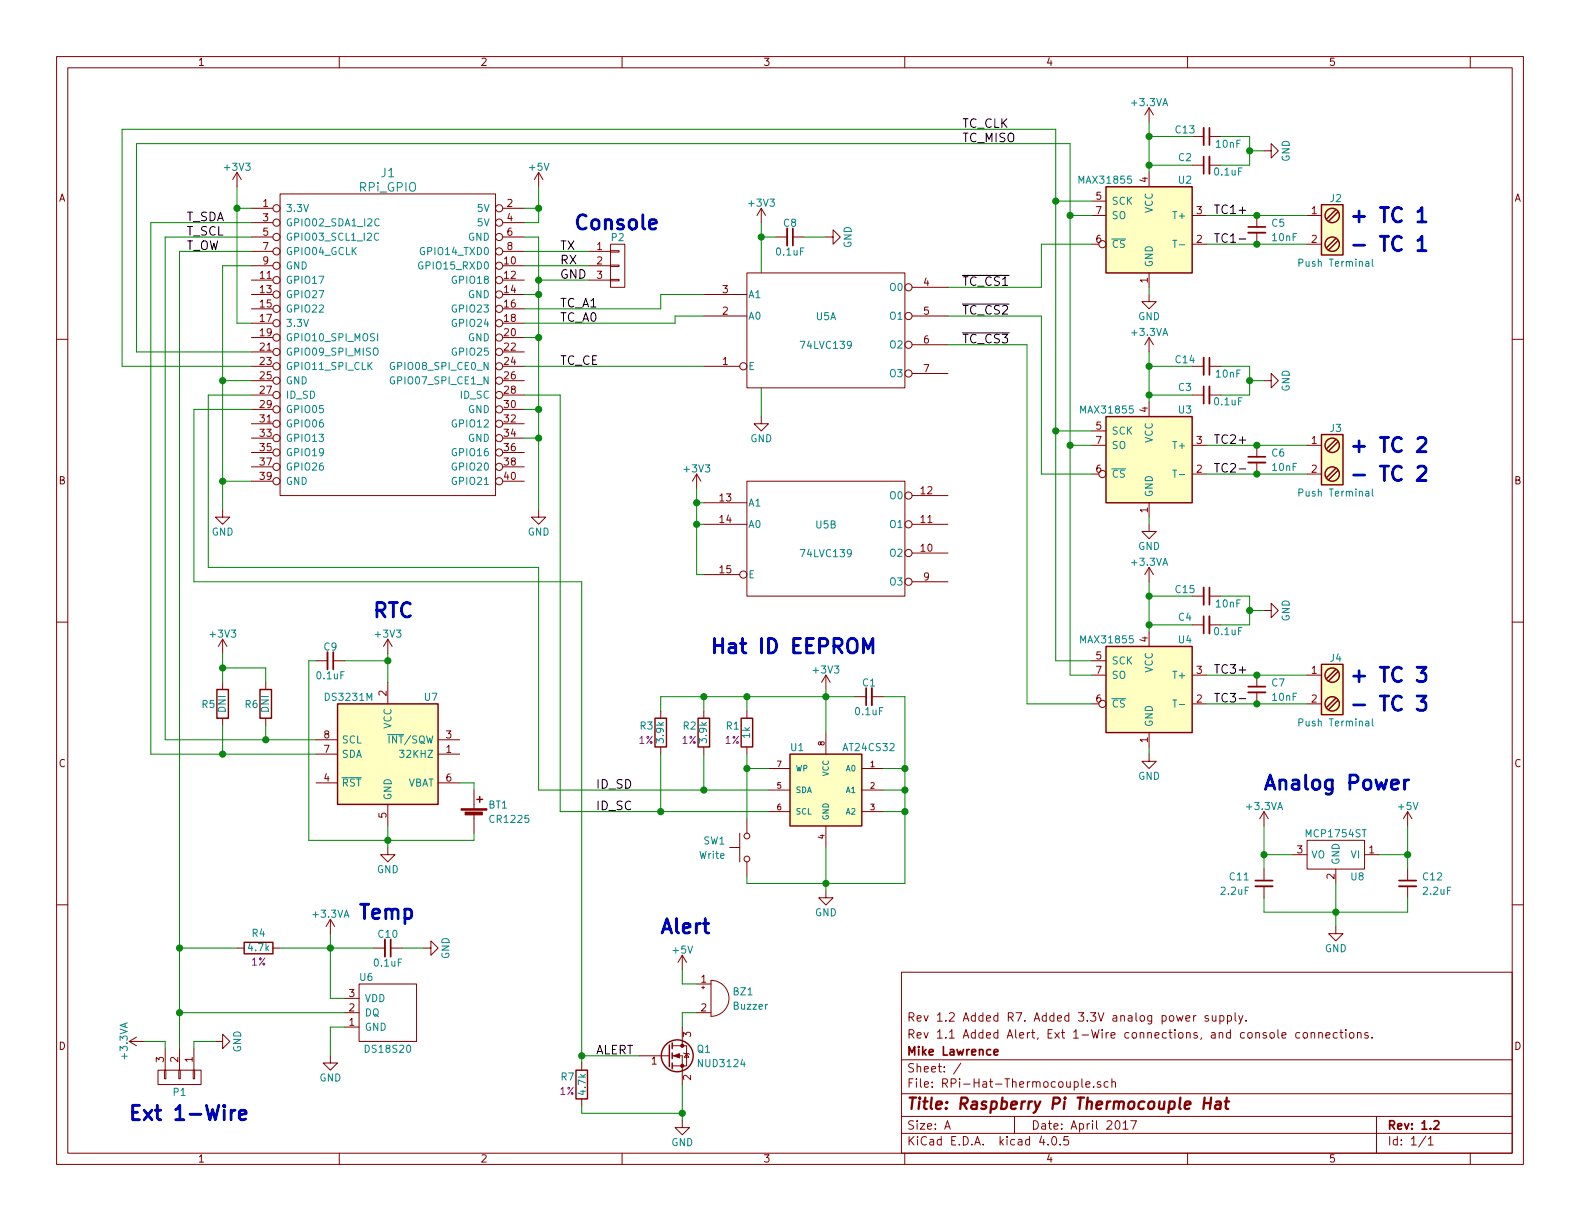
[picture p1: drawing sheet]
<svg xmlns="http://www.w3.org/2000/svg" width="279mm" height="216mm" viewBox="0 0 279 216" stroke-linecap="round" stroke-linejoin="round" font-family="sans-serif">
<g fill="none" stroke="#840000" stroke-width=".18">
<path d="M10 10h259.4v195.9h-259.4zM12 12h255.4v191.9h-255.4zM60 10v2M110 10v2M160 10v2M203.2 19.1v2.5M203.2 19.1l-.8 1.2M203.2 19.1l.8 1.2M210 10v2M260 10v2M41.9 30.5l-.8 1.3M41.9 30.5v2.5"/>
<path d="M41.9 30.5l.8 1.3M44.4 36.8h3.9M44.4 39.4h3.9M49.5 34.3h38.1v53.3h-38.1zM88.9 36.8h3.8M88.9 39.4h3.8M95.2 30.5l-.7 1.3M95.2 30.5v2.5M95.2 30.5l.8 1.3M134.6 36.8l-.7 1.3M134.6 36.8v2.6M134.6 36.8l.8 1.3"/>
<path d="M193 38.1h2.6M193 35.6h2.6M203.2 30.5v2.5M210.8 38.1h2.6M210.8 29.2h2.1M210.8 24.1h2.1M213.9 29.2h2M213.9 24.1h2M222.2 38.1v2M223.5 26.7h1.3v-1.3l1.3 1.3-1.3 1.2v-1.2M231.1 38.1h2.6M10 60h2"/>
<path d="M44.4 41.9h3.9M44.4 44.5h3.9M44.4 47h3.9M44.4 59.7h3.9M44.4 49.5h3.9M44.4 52.1h3.9M44.4 54.6h3.9M44.4 57.2h3.9M88.9 41.9h3.8M88.9 44.5h3.8M88.9 47h3.8M88.9 59.7h3.8"/>
<path d="M88.9 49.5h3.8M88.9 52.1h3.8M88.9 54.6h3.8M88.9 57.2h3.8M104.1 44.5h3.8M104.1 47h3.8M104.1 49.5h3.8M107.9 49.4h1.6v.3h-1.6zM107.9 46.9h1.6v.2h-1.6zM107.9 44.3h1.6v.3h-1.6zM107.9 43.2h2.6v7.6h-2.6zM124.5 52.1h7.6"/>
<path d="M124.5 55.9h7.6M132.1 48.3h27.9v20.3h-27.9zM137.2 41.9h2M140.2 41.9h2M146 41.9h1.3v-1.3l1.3 1.3-1.3 1.3v-1.3M161.3 55.9h6.3M161.3 50.8h6.3M193 43.2h1.3M203.2 52.1v1.2h1.3l-1.3 1.3-1.3-1.3h1.3M203.2 48.3v2.5M203.2 59.7v2.5M203.2 59.7l-.8 1.3"/>
<path d="M203.2 59.7l.8 1.3M210.8 43.2h2.6M222.2 41.1v2.1M231.1 43.2h2.6M267.4 60h2M44.4 72.4h3.9M44.4 62.2h3.9M44.4 74.9h3.9M44.4 64.8h3.9M44.4 77.5h3.9M44.4 67.3h3.9M44.4 69.9h3.9"/>
<path d="M88.9 72.4h3.8M88.9 62.2h3.8M88.9 74.9h3.8M88.9 64.8h3.8M88.9 77.5h3.8M88.9 67.3h3.8M88.9 69.9h3.8M124.5 64.8h6.3M134.6 73.7v1.2h1.3l-1.3 1.3-1.3-1.3h1.3M161.3 61h6.3M161.3 66h6.3M193 78.7h2.6"/>
<path d="M193 76.2h2.6M203.2 71.1v2.6M210.8 64.8h2.1M210.8 69.9h2.1M210.8 78.7h2.6M213.9 64.8h2M213.9 69.9h2M222.2 78.7v2.1M223.5 67.3h1.3v-1.3l1.3 1.3-1.3 1.3v-1.3M231.1 78.7h2.6M39.4 90.2v1.2h1.2l-1.2 1.3-1.3-1.3h1.3M44.4 85.1h3.9"/>
<path d="M44.4 80h3.9M44.4 82.6h3.9M88.9 85.1h3.8M88.9 80h3.8M88.9 82.6h3.8M95.2 90.2v1.2h1.3l-1.3 1.3-1.2-1.3h1.2M123.2 83.8l-.8 1.3M123.2 83.8v2.6M123.2 83.8l.8 1.3M124.5 92.7h7.6M124.5 88.9h7.6M132.1 85.1h27.9v20.3h-27.9z"/>
<path d="M161.3 97.8h6.3M161.3 92.7h6.3M161.3 87.6h6.3M193 83.8h1.3M203.2 92.7v1.3h1.3l-1.3 1.3-1.3-1.3h1.3M203.2 88.9v2.5M210.8 83.8h2.6M222.2 81.8v2M231.1 83.8h2.6M10 110h2M39.4 113l-.8 1.3M39.4 113v2.6"/>
<path d="M39.4 113l.7 1.3M55.9 116.8h2M58.9 116.8h2.1M68.6 113l-.8 1.3M68.6 113v2.6M68.6 113l.7 1.3M124.5 101.6h6.3M146 119.4l.8 1.3M146 119.4v2.5M146 119.4l-.7 1.3M161.3 102.9h6.3M193 119.4h2.6"/>
<path d="M193 116.8h2.6M203.2 100.3v2.6M203.2 111.8v2.5M203.2 100.3l-.8 1.3M203.2 100.3l.8 1.3M210.8 119.4h2.6M210.8 110.5h2.1M210.8 105.4h2.1M213.9 110.5h2M213.9 105.4h2M222.2 119.4v2M223.5 108h1.3v-1.3l1.3 1.3-1.3 1.2v-1.2"/>
<path d="M231.1 119.4h2.6M267.4 110h2M39.4 120.7v1.2M39.4 127v1.3M47 120.7v1.2M47 127v1.3M55.9 133.4h3.8M55.9 130.8h3.8M55.9 138.4h3.8M68.6 120.7v3.8M77.5 133.4h3.8M77.5 130.8h3.8"/>
<path d="M77.5 138.4h3.8M83.8 139.7v3.3M116.8 125.7v1.3M116.8 132.1v1.3M124.5 125.7v1.3M124.5 132.1v1.3M132.1 125.7v1.3M132.1 132.1v1.3M135.9 135.9h3.8M135.9 139.7h3.8M146 129.5v3.9M151.1 123.2h2.1"/>
<path d="M152.4 135.9h3.8M152.4 139.7h3.8M154.2 123.2h2M193 124.5h1.3M203.2 133.4v1.2h1.3l-1.3 1.3-1.3-1.3h1.3M203.2 129.5v2.6M210.8 124.5h2.6M222.2 122.4v2.1M231.1 124.5h2.6M10 160h2M68.6 149.9v1.2h1.2l-1.2 1.3-1.3-1.3h1.3M68.6 142.2v3.9"/>
<path d="M83.8 144v3.3M129 149.9h1.8M130.8 147.3v5.1M132.1 144.8v2.5M132.1 152.4v2.5M135.9 143.5h3.8M146 157.5v1.3h-1.2l1.2 1.2 1.3-1.2h-1.3M146 146.1v3.8M152.4 143.5h3.8M223.5 143.5l-.7 1.3M223.5 143.5v2.6M223.5 153.7v2"/>
<path d="M223.5 156.7v2.1M223.5 143.5l.8 1.3M228.6 151.1h2.5M231.1 148.6h10.2v5.1h-10.2zM236.2 153.7v2.5M241.3 151.1h2.5M248.9 143.5l-.7 1.3M248.9 143.5v2.6M248.9 153.7v2M248.9 156.7v2.1M248.9 143.5l.8 1.3M267.4 160h2"/>
<path d="M41.9 167.6h1.3M48.3 167.6h1.2M58.4 162.6l-.7 1.2M58.4 162.6v2.5M58.4 162.6l.8 1.2M61 179.1h2.5M61 176.5h2.5M63.5 174h10.2v10.2h-10.2zM66 167.6h2.1M69.1 167.6h2M74.9 167.6h1.3v-1.2l1.3 1.2-1.3 1.3v-1.3M120.6 168.9v2.6"/>
<path d="M120.6 168.9l-.7 1.3M120.6 168.9l.8 1.3M123.2 179.1h2.5M123.2 174h2.5M124.1 174.6h.5M124.3 174.4v.5M125.7 173.4a3.2 3.2 0 0 1 3.2 3.1 3.2 3.2 0 0 1-3.2 3.2zM159.4 171.9h108v32h-108zM211.1 179.6v1M211.5 179.6l-.4 .3M213.7 179.7a.37 .37 0 0 0-.6 .1l.1 .2 .5 .1v.2l-.2 .3-.4-.1M214.4 179.6l.1 .9 .3 .1 .2-.2"/>
<path d="M215 179.6v1M215.7 179.7l.5-.1 .2 .3-.1 .6h-.6M215.7 179.6v1.5M217.1 179.7l.4-.1 .3 .3-.1 .6h-.6M217.1 179.6v1.5M218.4 179.1v1.3l.2 .2M219 179.6l.4 1M219.8 179.6l-.5 1.3-.3 .2M236.2 163.8v1.3h1.3l-1.3 1.3-1.3-1.3h1.3M22.9 184.2l1.2 .7M22.9 184.2h2.5M24.1 183.4l-1.2 .8"/>
<path d="M27.9 189.2h7.7v2.6h-7.7zM29.1 189.2h.2v1.6h-.2zM29.2 185.4v3.8M31.6 189.2h.3v1.6h-.3zM31.7 185.4v3.8M34.2 189.2h.2v1.6h-.2zM34.3 185.4v3.8M38.1 184.2h1.3v-1.3l1.2 1.3-1.2 1.2v-1.2M58.4 186.7v1.3h1.3l-1.3 1.2-1.3-1.2h1.3M61 181.6h2.5M102.9 188v1.2M102.9 194.3v1.3"/>
<path d="M113 186.7h5.4M118.9 186.7h1.7v5.1M118.9 184.9h1.7M120.6 184.9h.8v3.6h-2.5M120.6 198.1v1.3h1.3l-1.3 1.3-1.2-1.3h1.2M120.6 181.6v3.3M120.9 186.2l.1 .1h.8l.1 .1M121.4 186.3l.4 .6h-.8zM159.4 197.4h108M159.4 193.4h108M159.4 187.4h108M167.1 199.7l.4-1.5 .5 1.5"/>
<path d="M167.2 199.2h.7M169.9 188l-1.3 1.9M179.4 197.4v3M191.3 190.8v1.2l.2 .3M192 191.8l.7-.2v-.3h-.4l-.3 .2 .1 .7h.6M193.4 192.1v.2M194.6 191.3a.37 .37 0 0 0-.6 .2l.1 .2 .5 .1 .1 .2-.2 .3-.5-.1M196 191.3h-.5l-.3 .2 .1 .6 .2 .2 .5-.1M196.6 191.4l.2-.1h.4l.1 1M196.6 190.8v1.5M197.4 198.2h.1a.81 .81 0 0 1 .6 .6 .81 .81 0 0 1-.3 .8l-.1 .1a.8 .8 0 0 1-.6-.7 .8 .8 0 0 1 .3-.8zM198.6 198.6l.4-.4v1.5"/>
<path d="M198.6 199.7h.9M199.9 198.2h1.1l-.7 1.5M209.7 180.1l.7-.2v-.2l-.5-.1-.2 .2 .1 .7h.6M220.3 180.4v.2M226.7 183.1l.7-.2v-.2l-.5-.1-.2 .2 .1 .7h.6M229.8 182.7l-.4-.1-.3 .3 .1 .5 .2 .2 .4-.1M230.5 182.7l.2-.1 .4 .1 .1 .6-.1 .2-.4 .1-.2-.2zM231.9 182.7l.2-.1 .3 .1 .1 .9M231.9 182.6v1M233.2 182.7l.2-.1 .4 .1v.9M233.2 182.6v1M234.5 183.1l.7-.2-.1-.2-.4-.1-.2 .2v.7h.6"/>
<path d="M236.5 182.7l-.5-.1-.2 .3v.5l.2 .2 .5-.1M236.9 182.6h.6M237.1 182.1v1.3l.4 .2M238 182.1v.1M238 182.6v1M238.7 182.7l.2-.1 .4 .1 .1 .6-.1 .2-.4 .1-.2-.2zM240.1 182.7l.2-.1 .3 .1 .1 .9M240.1 182.6v1M241.9 182.7a.37 .37 0 0 0-.6 .1l.1 .2 .5 .1 .1 .2-.2 .3-.5-.1M242.6 183.4v.2M243.4 197.4v6.5M60 203.9v2"/>
<path d="M110 203.9v2M159.4 200.4h108M160 203.9v2M184.2 200.9l-.4 1.1h1M185.3 202.3v.2M186.1 201.1l.2-.1a.81 .81 0 0 1 .6 .6 .81 .81 0 0 1-.3 .8l-.1 .1a.79 .79 0 0 1-.4-1.4zM187.5 202.3v.2M188.9 201h-.7l-.1 .7 .2-.2 .5 .1 .2 .2-.1 .5-.2 .2-.6-.2M210 203.9v2M252.1 200.9l-1.2 1.9M252.6 201.4l.4-.4v1.5M252.6 202.5h.8"/>
<path d="M260 203.9v2"/>
<circle cx="48.9" cy="36.8" r=".63"/>
<circle cx="48.9" cy="39.4" r=".63"/>
<circle cx="88.3" cy="39.4" r=".63"/>
<circle cx="88.3" cy="36.8" r=".63"/>
<circle cx="48.9" cy="49.5" r=".63"/>
<circle cx="48.9" cy="57.1" r=".63"/>
<circle cx="48.9" cy="41.9" r=".63"/>
<circle cx="48.9" cy="54.6" r=".63"/>
<circle cx="48.9" cy="52.1" r=".63"/>
<circle cx="48.9" cy="59.7" r=".63"/>
<circle cx="48.9" cy="44.4" r=".63"/>
<circle cx="48.9" cy="47" r=".63"/>
<circle cx="88.3" cy="41.9" r=".63"/>
<circle cx="88.3" cy="57.1" r=".63"/>
<circle cx="88.3" cy="52.1" r=".63"/>
<circle cx="88.3" cy="54.6" r=".63"/>
<circle cx="88.3" cy="47" r=".63"/>
<circle cx="88.3" cy="49.5" r=".63"/>
<circle cx="88.3" cy="59.7" r=".63"/>
<circle cx="88.3" cy="44.4" r=".63"/>
<circle cx="160.7" cy="55.9" r=".63"/>
<circle cx="160.7" cy="50.8" r=".63"/>
<circle cx="194.9" cy="43.2" r=".63"/>
<circle cx="48.9" cy="72.4" r=".63"/>
<circle cx="48.9" cy="74.9" r=".63"/>
<circle cx="48.9" cy="64.8" r=".63"/>
<circle cx="48.9" cy="69.8" r=".63"/>
<circle cx="48.9" cy="67.3" r=".63"/>
<circle cx="48.9" cy="77.5" r=".63"/>
<circle cx="48.9" cy="62.2" r=".63"/>
<circle cx="88.3" cy="64.8" r=".63"/>
<circle cx="88.3" cy="67.3" r=".63"/>
<circle cx="88.3" cy="77.5" r=".63"/>
<circle cx="88.3" cy="69.8" r=".63"/>
<circle cx="88.3" cy="62.2" r=".63"/>
<circle cx="88.3" cy="74.9" r=".63"/>
<circle cx="88.3" cy="72.4" r=".63"/>
<circle cx="131.4" cy="64.8" r=".63"/>
<circle cx="160.7" cy="61" r=".63"/>
<circle cx="160.7" cy="66" r=".63"/>
<circle cx="48.9" cy="80" r=".63"/>
<circle cx="48.9" cy="82.5" r=".63"/>
<circle cx="48.9" cy="85.1" r=".63"/>
<circle cx="88.3" cy="82.5" r=".63"/>
<circle cx="88.3" cy="85.1" r=".63"/>
<circle cx="88.3" cy="80" r=".63"/>
<circle cx="160.7" cy="87.6" r=".63"/>
<circle cx="160.7" cy="97.8" r=".63"/>
<circle cx="160.7" cy="92.7" r=".63"/>
<circle cx="194.9" cy="83.8" r=".63"/>
<circle cx="131.4" cy="101.6" r=".63"/>
<circle cx="160.7" cy="102.9" r=".63"/>
<circle cx="194.9" cy="124.5" r=".63"/>
<circle cx="132.1" cy="151.9" r=".51"/>
<circle cx="132.1" cy="147.8" r=".51"/>
</g>
<g fill="none" stroke="#840000" stroke-width=".3">
<path d="M212.9 27.7v3M213.9 22.6v3.1M140.2 40.4v3M220.7 40.1h3.1M212.9 68.3v3.1M213.9 63.2v3.1M220.7 80.8h3.1M58.9 115.3v3.1M212.9 109v3M213.9 103.9v3M153.2 121.7v3M220.7 121.4h3.1"/>
<path d="M222 155.7h3M247.4 155.7h3M69.1 166.1v3.1M175.8 186.1l.7-.2-.1-.3h-.4l-.2 .2v.7h.6M253.6 198.3l.2-.1h.4l.3 .4-1 1.1h1"/>
</g>
<path d="M212.9 195h1.2M213 194.1l-.2 2M214.2 194.1l-.3 2M215.1 194.8h.7v1.3M215.9 195.2l-.7 .1a.4 .4 0 0 0-.4 .4 .4 .4 0 0 0 .3 .4l.7-.1M216.6 194.8h.7M216.9 194.1l-.2 1.7 .1 .2 .4 .1" fill="none" stroke="#840000" stroke-width=".41"/>
<g fill="none" stroke="#008484" stroke-width=".18">
<path d="M67 38.8a.5 .5 0 0 0-.6 0 .5 .5 0 0 0-.1 .6l.1 .4a.41 .41 0 0 0 .6 0M66.8 59v1.3M67 41.3a.5 .5 0 0 0-.7 0 .5 .5 0 0 0-.1 .6l.1 .4a.41 .41 0 0 0 .7 .1M207.4 42.5h.7M241.5 46.3h.5l.1 .8M242.1 46.5l-.6 .2v.1l.2 .3 .4-.1M242.7 45.8v1.1l.1 .2M66.1 61.7l.2-.2 .4 .1a.83 .83 0 0 1-.2 1.2 .44 .44 0 0 1-.5-.4zM69.7 64.1a.59 .59 0 0 0-.7 .6 .59 .59 0 0 0 .7 .6l.1-.5h-.3M69.7 66.7a.59 .59 0 0 0-.7 .5 .59 .59 0 0 0 .7 .6l.1-.5h-.3M207.4 83.1h.7M241.5 86.9h.5l.1 .8"/>
<path d="M242.1 87.2l-.6 .1v.1l.2 .3h.4M242.7 86.5v1l.1 .2M60.5 137.5h3.4M68.5 129.9h2.9M207.4 123.8h.7M241.5 127.6h.5l.1 .8M242.1 127.8l-.6 .1v.2l.2 .3 .4-.1M242.7 127.1v1.1l.1 .2"/>
</g>
<g fill="#ffffc2" stroke="#ffffc2" stroke-width=".18">
<path d="M195.6 33h15.2v15.3h-15.2z"/>
<path d="M139.7 133.4h12.7v12.7h-12.7z"/>
<path d="M233.7 36.2h3.8v8.9h-3.8z"/>
<path d="M195.6 73.7h15.2v15.2h-15.2z"/>
<path d="M233.7 76.8h3.8v8.9h-3.8z"/>
<path d="M195.6 114.3h15.2v15.2h-15.2z"/>
<path d="M233.7 117.5h3.8v8.9h-3.8z"/>
<path d="M59.7 124.5h17.8v17.7h-17.8z"/>
</g>
<g fill="none" stroke="#840000" stroke-width=".25">
<path d="M195.6 33h15.2v15.3h-15.2zM233.7 36.2h3.8v8.9h-3.8zM236.2 37.1l-1.6 1.6M236.6 37.5l-1.7 1.6M236.2 42.2l-1.6 1.6M236.6 42.5l-1.7 1.7M195.6 73.7h15.2v15.2h-15.2zM233.7 76.8h3.8v8.9h-3.8zM236.2 77.7l-1.6 1.7M236.6 78.1l-1.7 1.7M236.2 82.8l-1.6 1.7M236.6 83.2l-1.7 1.6"/>
<path d="M195.6 114.3h15.2v15.2h-15.2zM233.7 117.5h3.8v8.9h-3.8zM236.2 118.4l-1.6 1.6M236.6 118.7l-1.7 1.7M38.4 121.9h2v5.1h-2zM46 121.9h2v5.1h-2zM59.7 124.5h17.8v17.7h-17.8zM115.8 127h2.1v5.1h-2.1zM123.4 127h2.1v5.1h-2.1zM131.1 127h2v5.1h-2zM139.7 133.4h12.7v12.7h-12.7zM236.2 123.4l-1.6 1.7"/>
<path d="M236.6 123.8l-1.7 1.7M84.3 141.4h1M84.8 140.8v1.1M43.2 166.6h5.1v2.1h-5.1zM101.9 189.2h2v5.1h-2zM118.4 184.8v3.8M118.9 184.4v1M118.9 186.2v1M118.9 188v1"/>
<circle cx="235.6" cy="38.1" r="1.27"/>
<circle cx="235.6" cy="43.2" r="1.27"/>
<circle cx="235.6" cy="78.7" r="1.27"/>
<circle cx="235.6" cy="83.8" r="1.27"/>
<circle cx="235.6" cy="119.4" r="1.27"/>
<circle cx="235.6" cy="124.5" r="1.27"/>
<circle cx="119.8" cy="186.7" r="2.82"/>
</g>
<g fill="none" stroke="#840000" stroke-width=".33">
<path d="M212.9 22.6v3.1M213.9 27.7v3M139.2 40.4v3M220.7 41.1h3.1M212.9 63.2v3.1M213.9 68.3v3.1M220.7 81.8h3.1M57.9 115.3v3.1M212.9 103.9v3M213.9 109v3M154.2 121.7v3M220.7 122.4h3.1"/>
<path d="M222 156.7h3M247.4 156.7h3M68.1 166.1v3.1"/>
</g>
<g fill="none" stroke="#0000c2" stroke-width=".51">
<path d="M250.7 37.4l.3-.1 .5-.6v2.5M250.7 39.2h1.5M250.7 42.5l.3-.1 .5-.6v2.5M250.7 44.3h1.5M250.7 77.6l.4-.3h.6a.71 .71 0 0 1 .3 1.1l-1.4 1.5h1.6M250.7 82.7l.4-.3h.6a.71 .71 0 0 1 .3 1.1l-1.4 1.5h1.6M152.7 115.4v-2.5l.8 1.8 .9-1.8v2.5M250.6 118h1.6l-.9 .9a.68 .68 0 0 1 .9 .5v.6l-.3 .4-.2 .1h-.7l-.4-.2M248.4 137.9v1.7M249.1 137.9a.59 .59 0 0 0-.7 .5M250.6 123.1h1.6l-.9 .9a.68 .68 0 0 1 .9 .5v.6l-.3 .4-.2 .1h-.7l-.4-.2M41.6 196.3a.59 .59 0 0 0-.7 .5"/>
<path d="M42.3 197.2l1.2-.3-.1-.5-.7-.1-.3 .1-.1 .3v.9l.1 .3 .3 .1 .7-.1"/>
</g>
<path d="M170.2 48.7h8.3M170.2 53.8h8.3M170.2 58.9h8.3M219.1 42.3h1.2M219.1 82.9h1.2M219.1 123.5h1.2" fill="none" stroke="#000" stroke-width=".18"/>
<g fill="#840000" stroke="#840000" stroke-width=".18">
<path d="M81.5 143h4.6v.3h-4.6z"/>
<path d="M82.2 143.6h3.1v.5h-3.1z"/>
<path d="M119.1 186.7l1-.4v.8z"/>
<circle cx="120.6" cy="188.5" r=".28"/>
<circle cx="120.6" cy="184.9" r=".28"/>
</g>
<g fill="none" stroke="#008400" stroke-width=".18">
<path d="M41.9 36.8h2.5M41.9 33v24.2h2.5M44.4 39.4h-17.7v94h29.2M92.7 36.8h2.5M95.2 33v6.4h-2.5M134.6 39.4v8.9M186.7 35.6h6.3M189.2 38.1h3.8M203.2 21.6v8.9M203.2 24.1h7.6M203.2 29.2h7.6M213.4 38.1h17.7"/>
<path d="M215.9 24.1h5.1v5.1h-5.1M221 26.7h2.5M44.4 47h-5v43.2M44.4 41.9h-15.2v88.9h26.7M44.4 44.5h-12.7v140.9M92.7 47h11.4M92.7 41.9h2.5v48.3M92.7 59.7h2.5M92.7 52.1h2.5M92.7 44.5h11.4M95.2 49.5h8.9M124.5 52.1h-7.7v2.5h-24.1"/>
<path d="M124.5 55.9h-5.1v1.3h-26.7M134.6 41.9h2.6M142.2 41.9h3.8M167.6 55.9h16.5v27.9h8.9M193 43.2h-8.9v7.6h-16.5M203.2 50.8v1.3M213.4 43.2h17.7M39.4 67.3h5M44.4 69.9h-7.6v30.4h58.4v39.4h40.7M44.4 62.2h-20.3v-36.8h165.1v94h3.8M44.4 64.8h-22.8v-41.9h165.1v93.9h6.3M44.4 72.4h-10.1v30.5h68.6v85.1"/>
<path d="M92.7 69.9h6.4v73.6h36.8M92.7 64.8h31.8M92.7 77.5h2.5M92.7 72.4h2.5M134.6 68.6v5.1M167.6 61h14v63.5h11.4M186.7 76.2h6.3M189.2 78.7h3.8M203.2 69.9h7.6M203.2 62.2v8.9M203.2 64.8h7.6M213.4 78.7h17.7"/>
<path d="M215.9 64.8h5.1v5.1h-5.1M221 67.3h2.5M39.4 85.1h5M123.2 88.9h1.3M123.2 86.4v15.2h1.3M123.2 92.7h1.3M203.2 91.4v1.3M213.4 83.8h17.7M39.4 115.6v5.1M39.4 118.1h7.6v2.6M55.9 116.8h-1.3v31.8h29.2v-1.3M61 116.8h7.6"/>
<path d="M68.6 115.6v5.1M203.2 102.9v8.9M203.2 105.4h7.6M203.2 110.5h7.6M213.4 119.4h17.7M215.9 105.4h5.1v5.1h-5.1M221 108h2.5M39.4 128.3v5.1M47 128.3v2.5M81.3 138.4h2.5v1.3M116.8 133.4v10.1M124.5 123.2v2.5"/>
<path d="M124.5 133.4v6.3M132.1 135.9h3.8M132.1 123.2v2.5M132.1 133.4v11.4M146 121.9v7.6M151.1 123.2h-34.3v2.5M156.2 135.9h3.8M156.2 123.2h3.8v33h-27.9v-1.3M156.2 139.7h3.8M203.2 132.1v1.3M213.4 124.5h17.7M68.6 146.1v3.8"/>
<path d="M146 149.9v7.6M156.2 143.5h3.8M223.5 146.1v7.6M223.5 158.8v2.5h25.4v-2.5M223.5 151.1h5.1M236.2 156.2v7.6M243.8 151.1h5.1M248.9 146.1v7.6M31.7 179.1h29.3M31.7 167.6h10.2M49.5 167.6h16.5M58.4 165.1v11.4h2.6"/>
<path d="M71.1 167.6h3.8M120.6 171.5v2.5h2.6M123.2 179.1h-2.6v2.5M25.4 184.2h3.8v1.2M38.1 184.2h-3.8v1.2M61 181.6h-2.6v5.1M102.9 186.7h10.1M102.9 195.6v1.3h17.7M120.6 191.8v6.3"/>
</g>
<g fill="#008400" stroke="#008400" stroke-width=".25">
<circle cx="146.1" cy="156.2" r=".51"/>
<circle cx="146.1" cy="123.2" r=".51"/>
<circle cx="132.1" cy="123.2" r=".51"/>
<circle cx="124.5" cy="123.2" r=".51"/>
<circle cx="132.1" cy="135.9" r=".51"/>
<circle cx="124.5" cy="139.7" r=".51"/>
<circle cx="116.8" cy="143.5" r=".51"/>
<circle cx="222.3" cy="38.1" r=".51"/>
<circle cx="222.3" cy="43.2" r=".51"/>
<circle cx="160" cy="143.5" r=".51"/>
<circle cx="160" cy="139.7" r=".51"/>
<circle cx="160" cy="135.9" r=".51"/>
<circle cx="222.3" cy="78.7" r=".51"/>
<circle cx="222.3" cy="83.8" r=".51"/>
<circle cx="222.3" cy="119.4" r=".51"/>
<circle cx="222.3" cy="124.5" r=".51"/>
<circle cx="189.2" cy="38.1" r=".51"/>
<circle cx="186.7" cy="35.6" r=".51"/>
<circle cx="41.9" cy="36.8" r=".51"/>
<circle cx="39.4" cy="67.3" r=".51"/>
<circle cx="95.3" cy="72.4" r=".51"/>
<circle cx="95.3" cy="59.7" r=".51"/>
<circle cx="95.3" cy="52.1" r=".51"/>
<circle cx="95.3" cy="77.5" r=".51"/>
<circle cx="39.4" cy="85.1" r=".51"/>
<circle cx="123.2" cy="92.7" r=".51"/>
<circle cx="123.2" cy="88.9" r=".51"/>
<circle cx="134.6" cy="41.9" r=".51"/>
<circle cx="68.6" cy="148.6" r=".51"/>
<circle cx="68.6" cy="116.8" r=".51"/>
<circle cx="47" cy="130.8" r=".51"/>
<circle cx="39.4" cy="133.4" r=".51"/>
<circle cx="39.4" cy="118.1" r=".51"/>
<circle cx="95.3" cy="36.8" r=".51"/>
<circle cx="58.4" cy="167.6" r=".51"/>
<circle cx="31.8" cy="179.1" r=".51"/>
<circle cx="31.8" cy="167.6" r=".51"/>
<circle cx="95.3" cy="49.5" r=".51"/>
<circle cx="102.9" cy="186.7" r=".51"/>
<circle cx="120.6" cy="196.9" r=".51"/>
<circle cx="186.7" cy="76.2" r=".51"/>
<circle cx="189.2" cy="78.7" r=".51"/>
<circle cx="236.2" cy="161.3" r=".51"/>
<circle cx="248.9" cy="151.1" r=".51"/>
<circle cx="223.5" cy="151.1" r=".51"/>
<circle cx="203.2" cy="64.8" r=".51"/>
<circle cx="203.2" cy="69.9" r=".51"/>
<circle cx="221" cy="67.3" r=".51"/>
<circle cx="221" cy="26.7" r=".51"/>
<circle cx="203.2" cy="24.1" r=".51"/>
<circle cx="203.2" cy="29.2" r=".51"/>
<circle cx="221" cy="108" r=".51"/>
<circle cx="203.2" cy="105.4" r=".51"/>
<circle cx="203.2" cy="110.5" r=".51"/>
</g>
<g font-size="3.5" fill="#0000c2">
<text x="101.6" y="40.6">Console</text>
<text x="238.8" y="39.4">+ TC 1</text>
<text x="238.8" y="44.4">- TC 1</text>
<text x="238.8" y="80">+ TC 2</text>
<text x="238.8" y="85.1">- TC 2</text>
<text x="66" y="109.2">RTC</text>
<text x="125.7" y="115.6">Hat ID EEPROM</text>
<text x="238.8" y="120.6">+ TC 3</text>
<text x="238.8" y="125.7">- TC 3</text>
<text x="223.5" y="139.7">Analog Power</text>
<text x="63.5" y="162.6">Temp</text>
<text x="116.8" y="165.1">Alert</text>
<text x="22.9" y="198.1">Ext 1-Wire</text>
</g>
<text font-size="2.8" fill="#840000" x="160.4" y="196.2">Title: Raspberry Pi Thermocouple Hat</text>
<g font-size="2.1">
<text x="170.2" y="22.6">TC_CLK</text>
<text x="170.2" y="25.1">TC_MISO</text>
<text x="33" y="41.7">T_SCL</text>
<text x="33" y="39.1">T_SDA</text>
<text x="214.6" y="37.8">TC1+</text>
<text x="33" y="44.2">T_OW</text>
<text x="99.1" y="44.2">TX</text>
<text x="99.1" y="46.7">RX</text>
<text x="214.6" y="42.9">TC1-</text>
<text x="99.1" y="49.3">GND</text>
<text x="170.2" y="50.5">TC_CS1</text>
<text x="99.1" y="54.4">TC_A1</text>
<text x="99.1" y="56.9">TC_A0</text>
<text x="170.2" y="55.6">TC_CS2</text>
<text x="99.1" y="64.5">TC_CE</text>
<text x="170.2" y="60.7">TC_CS3</text>
<text x="214.6" y="78.5">TC2+</text>
<text x="214.6" y="83.6">TC2-</text>
<text x="214.6" y="119.1">TC3+</text>
<text x="214.6" y="124.2">TC3-</text>
<text x="105.4" y="143.3">ID_SC</text>
<text x="105.4" y="139.4">ID_SD</text>
<text x="105.4" y="186.4">ALERT</text>
</g>
<g font-size="2.1" fill="#008484">
<text x="63.6" y="33.9">RPi_GPIO</text>
<text x="67.4" y="31.3">J1</text>
</g>
<g font-size="2.1" fill="#840000">
<text x="160.4" y="183.6">Rev 1.1 Added Alert, Ext 1-Wire connections, and console connections.</text>
<text x="160.4" y="180.6">Rev 1.2 Added R7. Added 3.3V analog power supply.</text>
<text x="160.4" y="189.6">Sheet: /</text>
<text x="160.4" y="186.6">Mike Lawrence</text>
<text x="160.4" y="192.3">File: RPi-Hat-Thermocouple.sch</text>
<text x="160.4" y="202.5">KiCad E.D.A. kicad 4.0.5</text>
<text x="160.4" y="199.7">Size: A</text>
<text x="182.4" y="199.7">Date: April 2017</text>
<text x="245.4" y="199.7">Rev: 1.2</text>
<text x="245.4" y="202.5">Id: 1/1</text>
</g>
<g font-size="1.8" fill="#840000">
<text x="35" y="11.6">1</text>
<text x="85" y="11.6">2</text>
<text x="135" y="11.6">3</text>
<text x="185" y="11.6">4</text>
<text x="235" y="11.6">5</text>
<text x="10.4" y="35.6">A</text>
<text x="193.8" y="35.3">5</text>
<text x="202.9" y="32.2" transform="rotate(-90 202.9 32.2)">4</text>
<text x="267.8" y="35.6">A</text>
<text x="46.5" y="36.6">1</text>
<text x="46.5" y="39.1">3</text>
<text x="46.5" y="41.7">5</text>
<text x="89.7" y="36.6">2</text>
<text x="89.7" y="39.1">4</text>
<text x="89.7" y="41.7">6</text>
<text x="193.8" y="37.8">7</text>
<text x="211.6" y="37.8">3</text>
<text x="231.9" y="37.8">1</text>
<text x="46.5" y="44.2">7</text>
<text x="46.5" y="46.7">9</text>
<text x="89.2" y="46.7">10</text>
<text x="89.7" y="44.2">8</text>
<text x="105.6" y="44.2">1</text>
<text x="105.6" y="46.7">2</text>
<text x="193.8" y="42.9">6</text>
<text x="211.6" y="42.9">2</text>
<text x="231.9" y="42.9">2</text>
<text x="46" y="49.3">11</text>
<text x="46" y="51.8">13</text>
<text x="89.2" y="49.3">12</text>
<text x="89.2" y="51.8">14</text>
<text x="105.6" y="49.3">3</text>
<text x="127.8" y="51.8">3</text>
<text x="163.3" y="50.5">4</text>
<text x="202.9" y="50" transform="rotate(-90 202.9 50)">1</text>
<text x="46" y="54.4">15</text>
<text x="46" y="56.9">17</text>
<text x="46" y="59.4">19</text>
<text x="89.2" y="59.4">20</text>
<text x="89.2" y="54.4">16</text>
<text x="89.2" y="56.9">18</text>
<text x="127.8" y="55.6">2</text>
<text x="163.3" y="55.6">5</text>
<text x="46" y="62">21</text>
<text x="46" y="64.5">23</text>
<text x="89.2" y="62">22</text>
<text x="89.2" y="64.5">24</text>
<text x="127.8" y="64.5">1</text>
<text x="163.3" y="60.7">6</text>
<text x="163.3" y="65.8">7</text>
<text x="46" y="67.1">25</text>
<text x="46" y="69.6">27</text>
<text x="89.2" y="67.1">26</text>
<text x="89.2" y="69.6">28</text>
<text x="46" y="74.7">31</text>
<text x="46" y="77.2">33</text>
<text x="46" y="72.1">29</text>
<text x="89.2" y="72.1">30</text>
<text x="89.2" y="74.7">32</text>
<text x="89.2" y="77.2">34</text>
<text x="193.8" y="75.9">5</text>
<text x="202.9" y="72.9" transform="rotate(-90 202.9 72.9)">4</text>
<text x="46" y="79.8">35</text>
<text x="46" y="82.3">37</text>
<text x="89.2" y="79.8">36</text>
<text x="89.2" y="82.3">38</text>
<text x="193.8" y="83.6">6</text>
<text x="193.8" y="78.5">7</text>
<text x="211.6" y="83.6">2</text>
<text x="211.6" y="78.5">3</text>
<text x="231.9" y="78.5">1</text>
<text x="231.9" y="83.6">2</text>
<text x="10.4" y="85.6">B</text>
<text x="46" y="84.8">39</text>
<text x="89.2" y="84.8">40</text>
<text x="127.3" y="88.6">13</text>
<text x="162.9" y="87.4">12</text>
<text x="267.8" y="85.6">B</text>
<text x="127.3" y="92.5">14</text>
<text x="162.9" y="92.5">11</text>
<text x="202.9" y="90.7" transform="rotate(-90 202.9 90.7)">1</text>
<text x="127.3" y="101.3">15</text>
<text x="162.9" y="97.5">10</text>
<text x="163.3" y="102.6">9</text>
<text x="202.9" y="113.5" transform="rotate(-90 202.9 113.5)">4</text>
<text x="193.8" y="116.6">5</text>
<text x="193.8" y="119.1">7</text>
<text x="211.6" y="119.1">3</text>
<text x="231.9" y="119.1">1</text>
<text x="68.3" y="123" transform="rotate(-90 68.3 123)">2</text>
<text x="193.8" y="124.2">6</text>
<text x="211.6" y="124.2">2</text>
<text x="231.9" y="124.2">2</text>
<text x="57.3" y="130.6">8</text>
<text x="78.9" y="130.6">3</text>
<text x="202.9" y="131.3" transform="rotate(-90 202.9 131.3)">1</text>
<text x="10.4" y="135.6">C</text>
<text x="57.3" y="133.1">7</text>
<text x="78.9" y="133.1">1</text>
<text x="267.8" y="135.6">C</text>
<text x="57.3" y="138.2">4</text>
<text x="78.9" y="138.2">6</text>
<text x="68.3" y="144.6" transform="rotate(-90 68.3 144.6)">5</text>
<text x="229.4" y="150.9">3</text>
<text x="236" y="155.4" transform="rotate(-90 236 155.4)">2</text>
<text x="242.1" y="150.9">1</text>
<text x="124" y="173.7">1</text>
<text x="61.7" y="178.8">2</text>
<text x="61.7" y="176.3">3</text>
<text x="124" y="178.8">2</text>
<text x="10.4" y="185.6">D</text>
<text x="61.7" y="181.4">1</text>
<text x="122.2" y="183.4" transform="rotate(-90 122.2 183.4)">3</text>
<text x="267.8" y="185.6">D</text>
<text x="29" y="187.8" transform="rotate(-90 29 187.8)">3</text>
<text x="31.5" y="187.8" transform="rotate(-90 31.5 187.8)">2</text>
<text x="34" y="187.8" transform="rotate(-90 34 187.8)">1</text>
<text x="115.2" y="188.2">1</text>
<text x="122.2" y="191" transform="rotate(-90 122.2 191)">2</text>
<text x="35" y="205.5">1</text>
<text x="85" y="205.5">2</text>
<text x="135" y="205.5">3</text>
<text x="185" y="205.5">4</text>
<text x="235" y="205.5">5</text>
</g>
<g font-size="1.8" fill="#008484">
<text x="200.2" y="18.7">+3.3VA</text>
<text x="207.9" y="23.6">C13</text>
<text x="208.4" y="28.5">C2</text>
<text x="215.1" y="26.1">10nF</text>
<text x="228" y="28.6" transform="rotate(-90 228 28.6)">GND</text>
<text x="39.8" y="30.2">+3V3</text>
<text x="93.6" y="30.2">+5V</text>
<text x="191" y="32.5">MAX31855</text>
<text x="208.4" y="32.5">U2</text>
<text x="214.9" y="31">0.1uF</text>
<text x="235.3" y="35.7">J2</text>
<text x="50.5" y="37.5">3.3V</text>
<text x="50.5" y="40">GPIO02_SDA1_I2C</text>
<text x="84.5" y="37.5">5V</text>
<text x="84.5" y="40">5V</text>
<text x="132.5" y="36.5">+3V3</text>
<text x="138.6" y="40.1">C8</text>
<text x="196.6" y="36.2">SCK</text>
<text x="196.6" y="38.7">SO</text>
<text x="203.8" y="37.8" transform="rotate(-90 203.8 37.8)">VCC</text>
<text x="207.7" y="38.7">T+</text>
<text x="224.9" y="40.1">C5</text>
<text x="50.5" y="42.5">GPIO03_SCL1_I2C</text>
<text x="50.5" y="45.1">GPIO04_GCLK</text>
<text x="50.5" y="47.6">GND</text>
<text x="74.5" y="47.6">GPIO15_RXD0</text>
<text x="74.7" y="45.1">GPIO14_TXD0</text>
<text x="82.7" y="42.5">GND</text>
<text x="108.2" y="42.6">P2</text>
<text x="137.4" y="45.2">0.1uF</text>
<text x="150.6" y="43.9" transform="rotate(-90 150.6 43.9)">GND</text>
<text x="196.6" y="43.8">CS</text>
<text x="203.8" y="47.2" transform="rotate(-90 203.8 47.2)">GND</text>
<text x="208.1" y="43.8">T-</text>
<text x="225.1" y="42.6">10nF</text>
<text x="230.1" y="47.1">Push Terminal</text>
<text x="50.5" y="50.2">GPIO17</text>
<text x="50.5" y="52.7">GPIO27</text>
<text x="80.2" y="50.2">GPIO18</text>
<text x="82.7" y="52.7">GND</text>
<text x="132.3" y="52.7">A1</text>
<text x="157.4" y="51.4">O0</text>
<text x="50.5" y="55.2">GPIO22</text>
<text x="50.5" y="57.8">3.3V</text>
<text x="80.2" y="55.2">GPIO23</text>
<text x="80.2" y="57.8">GPIO24</text>
<text x="132.3" y="56.5">A0</text>
<text x="144.3" y="56.6">U5A</text>
<text x="157.4" y="56.5">O1</text>
<text x="200.2" y="59.4">+3.3VA</text>
<text x="201.2" y="56.6">GND</text>
<text x="50.5" y="62.9">GPIO09_SPI_MISO</text>
<text x="50.5" y="65.4">GPIO11_SPI_CLK</text>
<text x="50.5" y="60.3">GPIO10_SPI_MOSI</text>
<text x="69.7" y="65.4">GPIO08_SPI_CE0_N</text>
<text x="80.2" y="62.9">GPIO25</text>
<text x="82.7" y="60.3">GND</text>
<text x="132.3" y="65.4">E</text>
<text x="141.8" y="61.7">74LVC139</text>
<text x="157.4" y="61.6">O2</text>
<text x="207.9" y="64.2">C14</text>
<text x="50.5" y="67.9">GND</text>
<text x="50.5" y="70.5">ID_SD</text>
<text x="69.7" y="67.9">GPIO07_SPI_CE1_N</text>
<text x="81.4" y="70.5">ID_SC</text>
<text x="157.4" y="66.7">O3</text>
<text x="208.4" y="69.1">C3</text>
<text x="214.9" y="71.7">0.1uF</text>
<text x="215.1" y="66.8">10nF</text>
<text x="228" y="69.3" transform="rotate(-90 228 69.3)">GND</text>
<text x="50.5" y="75.6">GPIO06</text>
<text x="50.5" y="73">GPIO05</text>
<text x="80.2" y="75.6">GPIO12</text>
<text x="82.7" y="73">GND</text>
<text x="191.3" y="73.1">MAX31855</text>
<text x="196.6" y="76.8">SCK</text>
<text x="208.4" y="73.1">U3</text>
<text x="235.3" y="76.4">J3</text>
<text x="50.5" y="78.1">GPIO13</text>
<text x="50.5" y="80.6">GPIO19</text>
<text x="50.5" y="83.2">GPIO26</text>
<text x="80.2" y="80.6">GPIO16</text>
<text x="80.2" y="83.2">GPIO20</text>
<text x="82.7" y="78.1">GND</text>
<text x="121.1" y="83.5">+3V3</text>
<text x="132.7" y="78.2">GND</text>
<text x="196.6" y="79.4">SO</text>
<text x="203.8" y="78.4" transform="rotate(-90 203.8 78.4)">VCC</text>
<text x="207.7" y="79.4">T+</text>
<text x="224.9" y="80.7">C6</text>
<text x="225.1" y="83.3">10nF</text>
<text x="50.5" y="85.7">GND</text>
<text x="80.2" y="85.7">GPIO21</text>
<text x="132.3" y="89.5">A1</text>
<text x="157.4" y="88.3">O0</text>
<text x="196.6" y="84.5">CS</text>
<text x="203.8" y="87.9" transform="rotate(-90 203.8 87.9)">GND</text>
<text x="208.1" y="84.5">T-</text>
<text x="230.1" y="87.8">Push Terminal</text>
<text x="37.4" y="94.7">GND</text>
<text x="93.3" y="94.7">GND</text>
<text x="132.3" y="93.3">A0</text>
<text x="144.3" y="93.4">U5B</text>
<text x="157.4" y="93.3">O1</text>
<text x="141.8" y="98.5">74LVC139</text>
<text x="157.4" y="98.4">O2</text>
<text x="200.2" y="100">+3.3VA</text>
<text x="201.2" y="97.2">GND</text>
<text x="132.3" y="102.2">E</text>
<text x="157.4" y="103.5">O3</text>
<text x="207.9" y="104.9">C15</text>
<text x="215.1" y="107.4">10nF</text>
<text x="37.3" y="112.7">+3V3</text>
<text x="66.5" y="112.7">+3V3</text>
<text x="191.3" y="113.7">MAX31855</text>
<text x="208.4" y="113.7">U4</text>
<text x="208.4" y="109.8">C4</text>
<text x="214.9" y="112.3">0.1uF</text>
<text x="228" y="109.9" transform="rotate(-90 228 109.9)">GND</text>
<text x="57.3" y="115">C9</text>
<text x="143.9" y="119.1">+3V3</text>
<text x="196.6" y="117.5">SCK</text>
<text x="203.8" y="119" transform="rotate(-90 203.8 119)">VCC</text>
<text x="235.3" y="117">J4</text>
<text x="35.7" y="125.2">R5</text>
<text x="39.9" y="126" transform="rotate(-90 39.9 126)">DNI</text>
<text x="43.4" y="125.2">R6</text>
<text x="47.5" y="126" transform="rotate(-90 47.5 126)">DNI</text>
<text x="56.1" y="120.1">0.1uF</text>
<text x="57.7" y="123.9">DS3231M</text>
<text x="75.1" y="123.9">U7</text>
<text x="152.6" y="121.4">C1</text>
<text x="196.6" y="125.1">CS</text>
<text x="196.6" y="120">SO</text>
<text x="207.7" y="120">T+</text>
<text x="208.1" y="125.1">T-</text>
<text x="224.9" y="121.4">C7</text>
<text x="225.1" y="123.9">10nF</text>
<text x="60.5" y="131.4">SCL</text>
<text x="69.1" y="131.4">INT/SQW</text>
<text x="69.2" y="129" transform="rotate(-90 69.2 129)">VCC</text>
<text x="113.2" y="129">R3</text>
<text x="117.4" y="131.3" transform="rotate(-90 117.4 131.3)">3.9k</text>
<text x="120.8" y="129">R2</text>
<text x="125" y="131.3" transform="rotate(-90 125 131.3)">3.9k</text>
<text x="128.4" y="129">R1</text>
<text x="132.6" y="130.5" transform="rotate(-90 132.6 130.5)">1k</text>
<text x="151.4" y="126.4">0.1uF</text>
<text x="203.8" y="128.5" transform="rotate(-90 203.8 128.5)">GND</text>
<text x="230.1" y="128.4">Push Terminal</text>
<text x="60.5" y="134">SDA</text>
<text x="71.1" y="134">32KHZ</text>
<text x="139.9" y="132.8">U1</text>
<text x="149.3" y="132.8">AT24CS32</text>
<text x="201.2" y="137.9">GND</text>
<text x="60.5" y="139.1">RST</text>
<text x="69.2" y="141.5" transform="rotate(-90 69.2 141.5)">GND</text>
<text x="71.9" y="139.1">VBAT</text>
<text x="86.4" y="143">BT1</text>
<text x="220.5" y="143.2">+3.3VA</text>
<text x="247.3" y="143.2">+5V</text>
<text x="86.8" y="145.5">CR1225</text>
<text x="124.4" y="149.3">SW1</text>
<text x="231.1" y="148">MCP1754ST</text>
<text x="66.6" y="154.4">GND</text>
<text x="123.7" y="151.8">Write</text>
<text x="217.5" y="155.7">C11</text>
<text x="231.9" y="151.8">VO</text>
<text x="236.9" y="152.9" transform="rotate(-90 236.9 152.9)">GND</text>
<text x="238.9" y="151.8">VI</text>
<text x="238.9" y="155.7">U8</text>
<text x="251.7" y="155.7">C12</text>
<text x="216" y="158.2">2.2uF</text>
<text x="251.8" y="158.2">2.2uF</text>
<text x="44.6" y="165.6">R4</text>
<text x="55.4" y="162.3">+3.3VA</text>
<text x="67" y="165.8">C10</text>
<text x="144.1" y="162">GND</text>
<text x="44" y="168.2">4.7k</text>
<text x="63.7" y="173.4">U6</text>
<text x="66.3" y="170.9">0.1uF</text>
<text x="79.5" y="169.6" transform="rotate(-90 79.5 169.6)">GND</text>
<text x="119" y="168.6">+5V</text>
<text x="234.3" y="168.4">GND</text>
<text x="64.5" y="179.7">DQ</text>
<text x="64.5" y="177.2">VDD</text>
<text x="129.7" y="176">BZ1</text>
<text x="129.8" y="178.5">Buzzer</text>
<text x="64.5" y="182.2">GND</text>
<text x="22.6" y="187.1" transform="rotate(-90 22.6 187.1)">+3.3VA</text>
<text x="42.6" y="186.1" transform="rotate(-90 42.6 186.1)">GND</text>
<text x="56.5" y="191.2">GND</text>
<text x="64.8" y="186.1">DS18S20</text>
<text x="99.2" y="191">R7</text>
<text x="123.3" y="186.1">Q1</text>
<text x="123.7" y="188.7">NUD3124</text>
<text x="30.7" y="193.8">P1</text>
<text x="103.6" y="193.5" transform="rotate(-90 103.6 193.5)">4.7k</text>
<text x="118.7" y="202.6">GND</text>
</g>
<g font-size="1.8" fill="#840084">
<text x="113" y="131.5">1%</text>
<text x="120.6" y="131.5">1%</text>
<text x="128.2" y="131.5">1%</text>
<text x="44.4" y="170.7">1%</text>
<text x="99" y="193.6">1%</text>
</g>
<g font-size="1.4" fill="#840000">
<text x="145.8" y="131.8" transform="rotate(-90 145.8 131.8)">8</text>
<text x="137.4" y="135.6">7</text>
<text x="153.9" y="135.6">1</text>
<text x="137.4" y="139.4">5</text>
<text x="137.4" y="143.3">6</text>
<text x="153.9" y="139.4">2</text>
<text x="153.9" y="143.3">3</text>
<text x="145.8" y="148.3" transform="rotate(-90 145.8 148.3)">4</text>
</g>
<g font-size="1.4" fill="#008484">
<text x="140.7" y="136.4">WP</text>
<text x="146.6" y="137.4" transform="rotate(-90 146.6 137.4)">VCC</text>
<text x="149.6" y="136.4">A0</text>
<text x="140.7" y="140.2">SDA</text>
<text x="149.6" y="140.2">A1</text>
<text x="140.7" y="144">SCL</text>
<text x="146.6" y="145" transform="rotate(-90 146.6 145)">GND</text>
<text x="149.6" y="144">A2</text>
</g>
</svg>
